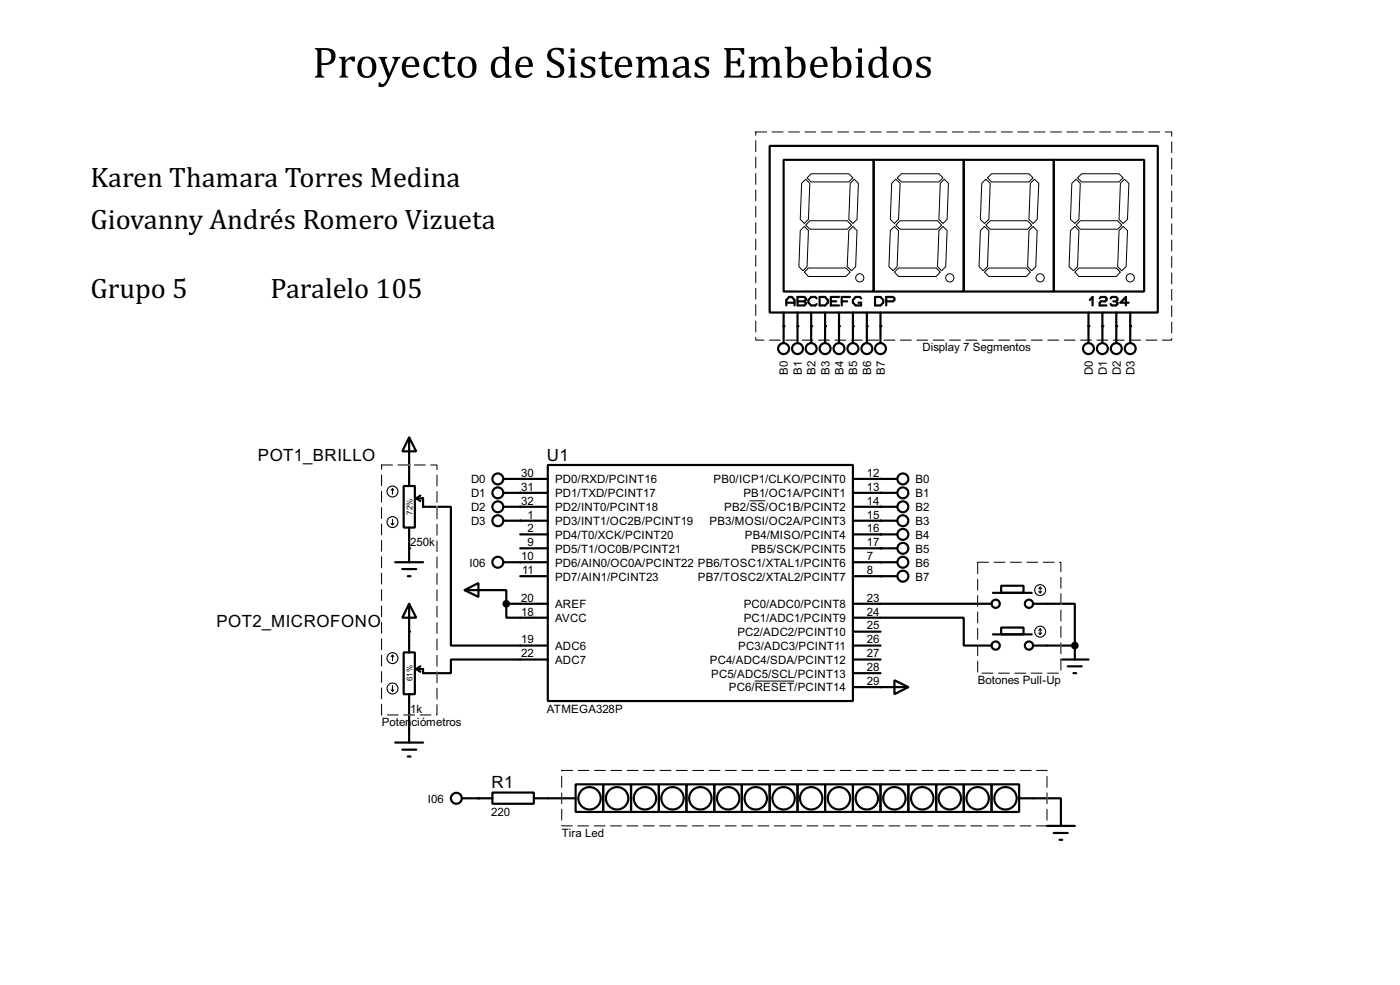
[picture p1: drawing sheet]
<svg xmlns="http://www.w3.org/2000/svg" width="256mm" height="180mm" viewBox="0 0 256 180" stroke-linecap="round" stroke-linejoin="round" font-family="sans-serif">
<g fill="none" stroke="#000" stroke-width=".4">
<path d="M141 26.7h71.1v30.5h-71.1zM143.6 29.3h16.5v24.1h-16.5zM160.1 29.3h16.5v24.1h-16.5zM176.6 29.3h16.5v24.1h-16.5zM193.1 29.3h16.5v24.1h-16.5zM143.6 57.2v5.6M144.1 55.9v-1l.5-.5h.5l.5 .5v1M144.1 55.4h1.5M146.1 54.4h1.3l.2 .2v.3l-.2 .3 .2 .2v.3l-.2 .2h-1.3zM146.1 57.2v5.6M146.1 55.2h1.3M148.6 57.2v5.6"/>
<path d="M149.6 54.6l-.2-.2h-.8l-.5 .5v.5l.5 .5h.8l.2-.2M150.2 54.4h1l.5 .5v.5l-.5 .5h-1zM151.2 57.2v5.6M152.2 55.2h1M153.7 57.2v5.6M153.7 54.4h-1.5v1.5h1.5M154.2 55.2h1M155.7 54.4h-1.5v1.5M156.3 57.2v5.6M157.8 54.6l-.3-.2h-.7l-.5 .5v.5l.5 .5h1v-.5h-.5M158.8 57.2v5.6M160.3 54.4h1l.5 .5v.5l-.5 .5h-1z"/>
<path d="M161.3 57.2v5.6M162.4 55.2h1.2l.3-.3v-.3l-.3-.2h-1.2v1.5M199.4 57.2v5.6M199.7 54.9l.5-.5v1.5M201.5 54.6l.2-.2h.8l.2 .2v.3l-.2 .3h-.8l-.2 .2v.5h1.2M202 57.2v5.6M203.5 54.6l.2-.2h.8l.2 .2v.3l-.2 .3M204 55.2h.5M204.5 55.2l.2 .2v.3l-.2 .2h-.8l-.2-.2M204.5 57.2v5.6M206.8 55.4h-1.5l1-1v1.5M207.1 57.2v5.6"/>
<path d="M74 89h2v7.6h-2zM75 80.1l1.3 2.5h-2.6zM75 80.1v8.9M75 96.6v6.3M76.3 91.2h1.2v1.6h5.1v25.4h17.8M76.3 91.2l.7 .5M77 90.7l-.7 .5M92.3 92.8h8.1M92.3 87.7h8.1M92.3 90.2h8.1M92.3 95.3h8.1M95.3 97.8h5.1"/>
<path d="M100.4 85.1h55.9v43.2h-55.9zM156.3 92.8h8.1M156.3 87.7h8.1M156.3 90.2h8.1M156.3 95.3h8.1M156.3 97.8h8.1M72.4 102.9h5.1M73.7 104.2h2.6M74 119.4h2v7.7h-2zM74.7 105.5h.5M75 110.5l1.3 2.6h-2.6zM75 110.5v8.9"/>
<path d="M85.1 108l2.6-1.3v2.6zM85.1 108h7.7v2.5M92.3 102.9h8.1M92.8 110.5v2.6h7.6M92.8 110.5h7.6M95.3 105.5h5.1M95.3 100.4h5.1M156.3 113.1h20.3v5.1h5.1M156.3 118.2h5M156.3 110.5h25.4M156.3 102.9h8.1M156.3 105.5h8.1"/>
<path d="M156.3 100.4h8.1M156.3 115.6h5M181.9 108.5h7.1M181.9 116.1h7.1M183.4 107.2h4.1v1.3h-4.1zM183.4 114.9h4.1v1.2h-4.1zM189.3 110.5h7.6v7.7M189.3 118.2h7.6M196.9 118.2v2.5M72.4 135.9h5.1M73.7 137.2h2.6M74.7 138.5h.5"/>
<path d="M75 127.1v8.8M76.3 122.5l.7 .5M77 122l-.7 .5M100.4 120.7h-17.8v2.5h-5.1v-.7h-1.2M156.3 125.8h10.1M156.3 123.2h5M156.3 120.7h5M163.9 124.5l2.5 1.3-2.5 1.3zM194.4 120.7h5M195.6 122h2.6M196.7 123.2h.5M84.6 146.1h5.6"/>
<path d="M90.2 145.1h7.6v2h-7.6zM97.8 146.1h7.7M105.5 143.6h5v5h-5zM110.5 143.6h5.1v5h-5.1zM115.6 143.6h5.1v5h-5.1zM120.7 143.6h5.1v5h-5.1zM125.8 143.6h5.1v5h-5.1zM130.9 143.6h5v5h-5zM135.9 143.6h5.1v5h-5.1zM141 143.6h5.1v5h-5.1zM146.1 143.6h5.1v5h-5.1zM151.2 143.6h5.1v5h-5.1z"/>
<path d="M156.3 143.6h5v5h-5zM161.3 143.6h5.1v5h-5.1zM166.4 143.6h5.1v5h-5.1zM171.5 143.6h5.1v5h-5.1zM176.6 143.6h5.1v5h-5.1zM181.7 143.6h5v5h-5zM186.7 146.1h7.7v5.1M191.8 151.2h5.1M193.1 152.5h2.5M194.1 153.7h.5"/>
<circle cx="143.5" cy="63.8" r="1"/>
<circle cx="146.1" cy="63.8" r="1"/>
<circle cx="148.6" cy="63.8" r="1"/>
<circle cx="151.1" cy="63.8" r="1"/>
<circle cx="153.7" cy="63.8" r="1"/>
<circle cx="156.2" cy="63.8" r="1"/>
<circle cx="158.8" cy="63.8" r="1"/>
<circle cx="161.3" cy="63.8" r="1"/>
<circle cx="199.4" cy="63.8" r="1"/>
<circle cx="201.9" cy="63.8" r="1"/>
<circle cx="204.5" cy="63.8" r="1"/>
<circle cx="207" cy="63.8" r="1"/>
<circle cx="91.2" cy="87.7" r="1"/>
<circle cx="91.2" cy="95.3" r="1"/>
<circle cx="91.2" cy="90.2" r="1"/>
<circle cx="91.2" cy="92.8" r="1"/>
<circle cx="165.4" cy="97.8" r="1"/>
<circle cx="165.4" cy="90.2" r="1"/>
<circle cx="165.4" cy="95.3" r="1"/>
<circle cx="165.4" cy="87.7" r="1"/>
<circle cx="165.4" cy="92.8" r="1"/>
<circle cx="91.2" cy="102.9" r="1"/>
<circle cx="165.4" cy="102.9" r="1"/>
<circle cx="165.4" cy="105.5" r="1"/>
<circle cx="165.4" cy="100.4" r="1"/>
<circle cx="182.4" cy="118.2" r=".75"/>
<circle cx="182.4" cy="110.5" r=".75"/>
<circle cx="188.5" cy="118.2" r=".75"/>
<circle cx="188.5" cy="110.5" r=".75"/>
<circle cx="83.6" cy="146.1" r="1"/>
<circle cx="108" cy="146.1" r="2.05"/>
<circle cx="113" cy="146.1" r="2.05"/>
<circle cx="118.1" cy="146.1" r="2.05"/>
<circle cx="123.2" cy="146.1" r="2.05"/>
<circle cx="128.3" cy="146.1" r="2.05"/>
<circle cx="133.4" cy="146.1" r="2.05"/>
<circle cx="138.4" cy="146.1" r="2.05"/>
<circle cx="143.5" cy="146.1" r="2.05"/>
<circle cx="148.6" cy="146.1" r="2.05"/>
<circle cx="153.7" cy="146.1" r="2.05"/>
<circle cx="158.8" cy="146.1" r="2.05"/>
<circle cx="163.8" cy="146.1" r="2.05"/>
<circle cx="168.9" cy="146.1" r="2.05"/>
<circle cx="174" cy="146.1" r="2.05"/>
<circle cx="179.1" cy="146.1" r="2.05"/>
<circle cx="184.2" cy="146.1" r="2.05"/>
</g>
<g fill="#000">
<circle cx="143.6" cy="59.7" r=".2"/>
<circle cx="146.1" cy="59.7" r=".2"/>
<circle cx="148.6" cy="59.7" r=".2"/>
<circle cx="151.2" cy="59.7" r=".2"/>
<circle cx="153.7" cy="59.7" r=".2"/>
<circle cx="156.3" cy="59.7" r=".2"/>
<circle cx="158.8" cy="59.7" r=".2"/>
<circle cx="161.3" cy="59.7" r=".2"/>
<circle cx="199.4" cy="59.7" r=".2"/>
<circle cx="202" cy="59.7" r=".2"/>
<circle cx="204.5" cy="59.7" r=".2"/>
<circle cx="207.1" cy="59.7" r=".2"/>
<circle cx="75" cy="85.1" r=".2"/>
<circle cx="95.3" cy="90.2" r=".2"/>
<circle cx="95.3" cy="95.3" r=".2"/>
<circle cx="95.3" cy="92.8" r=".2"/>
<circle cx="95.3" cy="87.7" r=".2"/>
<circle cx="161.3" cy="92.8" r=".2"/>
<circle cx="161.3" cy="97.8" r=".2"/>
<circle cx="161.3" cy="87.7" r=".2"/>
<circle cx="161.3" cy="95.3" r=".2"/>
<circle cx="161.3" cy="90.2" r=".2"/>
<circle cx="75" cy="100.4" r=".2"/>
<circle cx="75" cy="115.6" r=".2"/>
<circle cx="95.3" cy="102.9" r=".2"/>
<circle cx="161.3" cy="102.9" r=".2"/>
<circle cx="161.3" cy="100.4" r=".2"/>
<circle cx="161.3" cy="105.5" r=".2"/>
<circle cx="196.9" cy="118.2" r=".2"/>
<circle cx="161.3" cy="125.8" r=".2"/>
<circle cx="87.7" cy="146.1" r=".2"/>
</g>
<g fill="none" stroke="#000" stroke-width=".2">
<path d="M71.7 95.8l.2 .3M71.9 89.5v1M71.9 95.1v1M71.9 89.5l-.2 .2M71.9 89.5l.3 .2M72.2 95.8l-.3 .3M71.9 119.9l-.2 .3M71.9 119.9l.3 .3M71.9 119.9v1.1M190.3 108.3l.3 .2M190.3 115.9l.3 .2M190.6 107.5v1"/>
<path d="M190.6 115.1v1M190.6 107.5l-.3 .3M190.6 107.5l.2 .3M190.6 115.1l-.3 .3M190.6 115.1l.2 .3M190.8 108.3l-.2 .2M190.8 115.9l-.2 .2M71.7 126.3l.2 .2M71.9 125.5v1M72.2 126.3l-.3 .2"/>
<circle cx="71.9" cy="95.6" r="1"/>
<circle cx="71.9" cy="90" r="1"/>
<circle cx="190.5" cy="115.6" r="1"/>
<circle cx="190.5" cy="108" r="1"/>
<circle cx="71.9" cy="120.5" r="1"/>
<circle cx="71.9" cy="126" r="1"/>
</g>
<g fill="#000" stroke="#000" stroke-width=".4">
<circle cx="92.7" cy="110.5" r=".5"/>
<circle cx="196.9" cy="118.2" r=".5"/>
</g>
<path d="M138.5 24.2h76.2v38.1h-76.2zM69.9 85.1h10.2v45.8h-10.2zM179.1 102.9h15.3v20.3h-15.3zM102.9 141h88.9v10.2h-88.9z" fill="none" stroke="#fff" stroke-width=".18"/>
<path d="M138.5 24.2h76.2v38.1h-76.2zM69.9 85.1h10.2v45.8h-10.2zM179.1 102.9h15.3v20.3h-15.3zM102.9 141h88.9v10.2h-88.9z" fill="none" stroke="#000" stroke-width=".18" stroke-dasharray="2 1"/>
<g fill="none" stroke="#000" stroke-width=".18">
<path d="M146.9 33.6l.7-.8 .8 .8-.3 6.6-.7 .7-.8-.7zM147.9 32.6l.7-.8h6.9l.8 .8-.8 .7h-6.9zM155.8 33.6l.7-.8 .8 .8-.3 6.6-.7 .7-.8-.7zM163.4 33.6l.7-.8 .8 .8-.3 6.6-.7 .7-.8-.7zM164.4 32.6l.8-.8h6.8l.8 .8-.8 .7h-6.8zM172.3 33.6l.7-.8 .8 .8-.3 6.6-.7 .7-.8-.7zM180.6 32.8l.8 .8-.2 6.6-.8 .7-.8-.7 .3-6.6zM180.9 32.6l.8-.8h6.8l.8 .8-.8 .7h-6.8zM188.8 33.6l.7-.8 .8 .8-.3 6.6-.7 .7-.8-.7zM196.4 33.6l.8-.8 .7 .8-.2 6.6-.8 .7-.8-.7zM198.2 31.8h6.8l.8 .8-.8 .7h-6.8l-.8-.7zM205.3 33.6l.7-.8 .8 .8-.2 6.6-.8 .7-.8-.7z"/>
<path d="M147.4 49.8l.7-.7h6.9l.8 .7-.8 .8h-6.9zM147.4 41.5l.7 .7-.2 6.6-.8 .8-.7-.8 .2-6.6zM148.4 40.4h6.8l.8 .8-.8 .8h-6.8l-.8-.8zM155.5 42.2l.8-.7 .7 .7-.2 6.6-.8 .8-.8-.8zM163.1 42.2l.8-.7 .7 .7-.2 6.6-.8 .8-.7-.8zM163.9 49.8l.7-.7h6.9l.8 .7-.8 .8h-6.9zM164.1 41.2l.8-.8h6.9l.7 .8-.7 .8h-6.9zM172 42.2l.8-.7 .7 .7-.2 6.6-.8 .8-.7-.8zM179.6 42.2l.8-.7 .8 .7-.3 6.6-.8 .8-.7-.8zM180.4 49.8l.8-.7h6.8l.8 .7-.8 .8h-6.8zM180.6 41.2l.8-.8h6.9l.7 .8-.7 .8h-6.9zM189.3 41.5l.7 .7-.2 6.6-.8 .8-.7-.8 .2-6.6z"/>
<path d="M196.1 42.2l.8-.7 .8 .7-.3 6.6-.7 .8-.8-.8zM196.9 49.8l.8-.7h6.8l.8 .7-.8 .8h-6.8zM197.9 40.4h6.9l.7 .8-.7 .8h-6.9l-.7-.8zM205 42.2l.8-.7 .8 .7-.3 6.6-.8 .8-.7-.8zM137.3 91.7h2.9M138.3 124.7h7.2"/>
<circle cx="157.5" cy="50.9" r=".75"/>
<circle cx="174" cy="50.9" r=".75"/>
<circle cx="190.5" cy="50.9" r=".75"/>
<circle cx="207" cy="50.9" r=".75"/>
</g>
<text font-size="9.5" x="57.2" y="14.2">Proyecto de Sistemas Embebidos</text>
<g font-size="6.1">
<text x="16.6" y="34.3">Karen Thamara Torres Medina</text>
<text x="16.6" y="41.9">Giovanny Andrés Romero Vizueta</text>
<text x="16.6" y="54.6">Grupo 5</text>
<text x="49.6" y="54.6">Paralelo 105</text>
</g>
<g font-size="3.5">
<text x="47.3" y="84.3">POT1_BRILLO</text>
<text x="100.2" y="84.3">U1</text>
<text x="39.7" y="114.8">POT2_MICROFONO</text>
<text x="90.1" y="144.3">R1</text>
</g>
<g font-size="2.4">
<text x="169" y="64.2">Display 7 Segmentos</text>
<text x="144.4" y="68.6" transform="rotate(-90 144.4 68.6)">B0</text>
<text x="146.9" y="68.6" transform="rotate(-90 146.9 68.6)">B1</text>
<text x="149.4" y="68.6" transform="rotate(-90 149.4 68.6)">B2</text>
<text x="152" y="68.6" transform="rotate(-90 152 68.6)">B3</text>
<text x="154.5" y="68.6" transform="rotate(-90 154.5 68.6)">B4</text>
<text x="157.1" y="68.6" transform="rotate(-90 157.1 68.6)">B5</text>
<text x="159.6" y="68.6" transform="rotate(-90 159.6 68.6)">B6</text>
<text x="162.1" y="68.6" transform="rotate(-90 162.1 68.6)">B7</text>
<text x="200.2" y="68.7" transform="rotate(-90 200.2 68.7)">D0</text>
<text x="202.8" y="68.7" transform="rotate(-90 202.8 68.7)">D1</text>
<text x="205.3" y="68.7" transform="rotate(-90 205.3 68.7)">D2</text>
<text x="207.9" y="68.7" transform="rotate(-90 207.9 68.7)">D3</text>
<text x="86.3" y="88.5">D0</text>
<text x="95.5" y="89.8">31</text>
<text x="95.5" y="87.3">30</text>
<text x="101.7" y="88.5">PD0/RXD/PCINT16</text>
<text x="130.7" y="88.5">PB0/ICP1/CLKO/PCINT0</text>
<text x="158.8" y="87.3">12</text>
<text x="158.8" y="89.8">13</text>
<text x="167.7" y="88.5">B0</text>
<text x="86.3" y="91">D1</text>
<text x="86.3" y="93.6">D2</text>
<text x="95.5" y="92.4">32</text>
<text x="96.7" y="94.9">1</text>
<text x="101.7" y="93.6">PD2/INT0/PCINT18</text>
<text x="101.7" y="91">PD1/TXD/PCINT17</text>
<text x="132.7" y="93.6">PB2/SS/OC1B/PCINT2</text>
<text x="136.2" y="91">PB1/OC1A/PCINT1</text>
<text x="158.8" y="94.9">15</text>
<text x="158.8" y="92.4">14</text>
<text x="167.7" y="93.6">B2</text>
<text x="167.7" y="91">B1</text>
<text x="75.2" y="100">250k</text>
<text x="86.3" y="96.1">D3</text>
<text x="96.7" y="100">9</text>
<text x="96.7" y="97.4">2</text>
<text x="101.7" y="101.2">PD5/T1/OC0B/PCINT21</text>
<text x="101.7" y="98.6">PD4/T0/XCK/PCINT20</text>
<text x="101.7" y="96.1">PD3/INT1/OC2B/PCINT19</text>
<text x="130" y="96.1">PB3/MOSI/OC2A/PCINT3</text>
<text x="136.4" y="98.6">PB4/MISO/PCINT4</text>
<text x="137.6" y="101.2">PB5/SCK/PCINT5</text>
<text x="158.8" y="97.4">16</text>
<text x="158.8" y="100">17</text>
<text x="167.7" y="96.1">B3</text>
<text x="167.7" y="98.6">B4</text>
<text x="167.7" y="101.2">B5</text>
<text x="86" y="103.7">I06</text>
<text x="95.5" y="102.5">10</text>
<text x="95.7" y="105.1">11</text>
<text x="101.7" y="103.7">PD6/AIN0/OC0A/PCINT22 PB6/TOSC1/XTAL1/PCINT6</text>
<text x="101.7" y="106.3">PD7/AIN1/PCINT23</text>
<text x="127.8" y="106.3">PB7/TOSC2/XTAL2/PCINT7</text>
<text x="158.8" y="105.1">8</text>
<text x="158.8" y="102.5">7</text>
<text x="167.7" y="103.7">B6</text>
<text x="167.7" y="106.3">B7</text>
<text x="95.5" y="112.7">18</text>
<text x="95.5" y="110.1">20</text>
<text x="101.7" y="113.9">AVCC</text>
<text x="101.7" y="111.3">AREF</text>
<text x="136.2" y="113.9">PC1/ADC1/PCINT9</text>
<text x="136.2" y="111.3">PC0/ADC0/PCINT8</text>
<text x="158.8" y="112.7">24</text>
<text x="158.8" y="110.1">23</text>
<text x="95.5" y="117.8">19</text>
<text x="101.7" y="119">ADC6</text>
<text x="135.1" y="116.4">PC2/ADC2/PCINT10</text>
<text x="135.2" y="119">PC3/ADC3/PCINT11</text>
<text x="158.8" y="117.8">26</text>
<text x="158.8" y="115.2">25</text>
<text x="95.5" y="120.3">22</text>
<text x="101.7" y="121.5">ADC7</text>
<text x="130" y="121.5">PC4/ADC4/SDA/PCINT12</text>
<text x="130.3" y="124">PC5/ADC5/SCL/PCINT13</text>
<text x="158.8" y="125.4">29</text>
<text x="158.8" y="122.8">28</text>
<text x="158.8" y="120.3">27</text>
<text x="179.1" y="125.2">Botones Pull-Up</text>
<text x="75.2" y="130.5">1k</text>
<text x="100.2" y="130.5">ATMEGA328P</text>
<text x="133.5" y="126.6">PC6/RESET/PCINT14</text>
<text x="69.9" y="132.9">Poten</text>
<text x="75.4" y="132.9">ciómetros</text>
<text x="78.4" y="146.9">I06</text>
<text x="90" y="149.3">220</text>
<text x="102.9" y="153.2">Tira Led</text>
</g>
<g font-size="1.7">
<text x="75.5" y="94.2" transform="rotate(-90 75.5 94.2)">72%</text>
<text x="75.6" y="124.7" transform="rotate(-90 75.6 124.7)">61%</text>
</g>
</svg>
